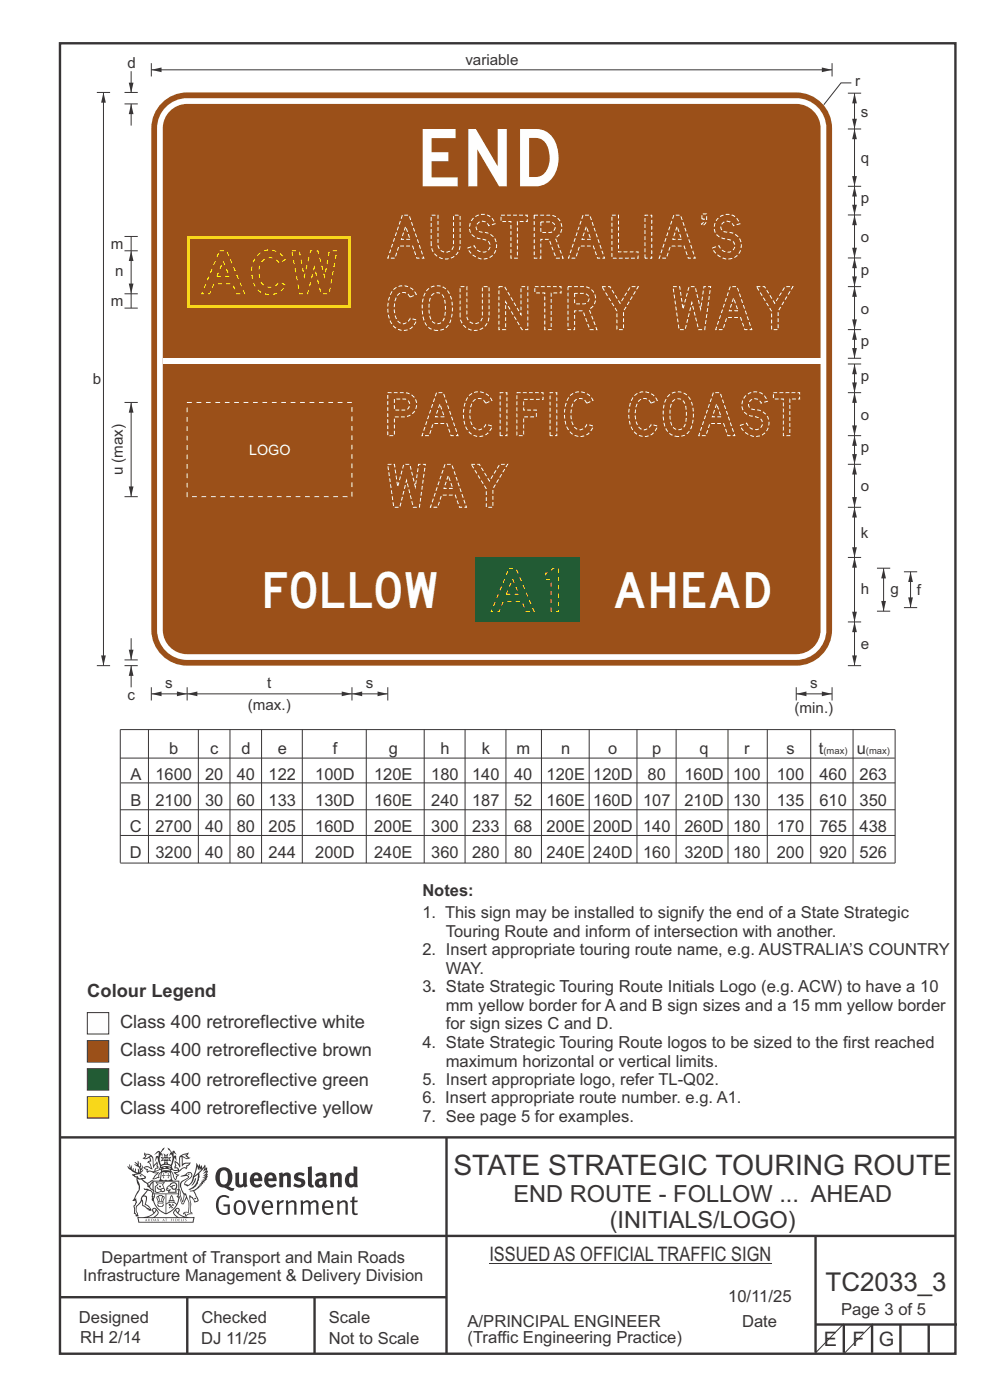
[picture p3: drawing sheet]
<svg xmlns="http://www.w3.org/2000/svg" width="210mm" height="297mm" viewBox="0 0 210 297" stroke-linecap="round" stroke-linejoin="round" font-family="sans-serif">
<g fill="none" stroke="#373435" stroke-width=".51">
<path d="M12.7 9.2h190v278h-190zM12.7 241.3h190M94.7 241.4v45.8M12.7 275.2h82M12.7 262.2h190.1M39.7 275.2v12M66.7 275.2v12M173 262.1v24.9M173 281h30M179 281v6M185 281v6M191 281v6"/>
<path d="M197 281v6"/>
</g>
<g fill="#373435">
<path d="M47 248.4a2.55 2.55 0 0 0 0 2.7l.3 .2a.81 .81 0 0 0 1-1v-.5a1.04 1.04 0 0 0-1.1-1.5zM46.3 248.1a1.82 1.82 0 0 1 2.1-.2 1.82 1.82 0 0 1 .9 1.8 2.29 2.29 0 0 1-.8 2l.7 .3h.5l-.2 .6a2.87 2.87 0 0 1-2-.7 2.12 2.12 0 0 1-1.7-3.1z" fill-rule="evenodd"/>
<path d="M49.9 248.9l.8-.2v2a.46 .46 0 0 0 .3 .6 .46 .46 0 0 0 .6-.3v-2.1l.7-.2v2.4l.2 .5-.5 .3-.3-.3a1.02 1.02 0 0 1-1.2 .3 1.02 1.02 0 0 1-.6-1.1z" fill-rule="evenodd"/>
<path d="M54 249.5l-.1 .5h.9a.49 .49 0 0 0-.2-.6 .49 .49 0 0 0-.6 .1zM53.4 249.1a1.34 1.34 0 0 1 1.6-.2 1.34 1.34 0 0 1 .6 1.5v.2h-1.7a.77 .77 0 0 0 .5 .8 .77 .77 0 0 0 .9-.4l.3 .5a1.59 1.59 0 0 1-2 .2 1.59 1.59 0 0 1-.5-2.1z" fill-rule="evenodd"/>
<path d="M57 249.5l-.1 .5h1a.49 .49 0 0 0-.2-.6 .49 .49 0 0 0-.7 .1zM56.4 249.1a1.34 1.34 0 0 1 1.6-.2 1.34 1.34 0 0 1 .7 1.5v.2h-1.8a.77 .77 0 0 0 .5 .8 .77 .77 0 0 0 .9-.4l.4 .5a1.59 1.59 0 0 1-2.1 .2 1.59 1.59 0 0 1-.5-2.1z" fill-rule="evenodd"/>
<path d="M59.2 248.9l.7-.2 .1 .4a.95 .95 0 0 1 1-.3 .95 .95 0 0 1 .7 .8v2.3h-.8v-2.3a.46 .46 0 0 0-.8 .1v2.2h-.8z" fill-rule="evenodd"/>
<path d="M62.6 249.1a1.75 1.75 0 0 1 2-.1l-.2 .5-.6-.2a.43 .43 0 0 0-.6 .3l.4 .3a1.04 1.04 0 0 1 1.2 1.1 1.04 1.04 0 0 1-1.4 1l-1.2-.4 .3-.6 1 .4 .4-.4a.88 .88 0 0 0-1-.5l-.4-.2-.1-.4z" fill-rule="evenodd"/>
<path d="M65.3 247.6l.8-.2 .1 3.8 .3 .2 .1 .4a.88 .88 0 0 1-1 0 .88 .88 0 0 1-.3-1z" fill-rule="evenodd"/>
<path d="M67.8 250.6a.43 .43 0 0 0-.1 .7 .43 .43 0 0 0 .7-.1v-.7zM66.8 249.1a1.7 1.7 0 0 1 2.4 .1v1.9l.3 .4-.4 .5-.5-.4a1.03 1.03 0 0 1-1.7-.1 1.03 1.03 0 0 1 .8-1.5h.7v-.4a.8 .8 0 0 0-1.2 .1z" fill-rule="evenodd"/>
<path d="M70 248.9l.7-.2 .1 .4a.95 .95 0 0 1 1-.3 .95 .95 0 0 1 .7 .8v2.3h-.8v-2.3a.46 .46 0 0 0-.8 .1v2.2h-.8z" fill-rule="evenodd"/>
<path d="M74.3 249.5a1.48 1.48 0 0 0 0 1.7h.5l.2-.1v-1.5l-.3-.2zM75 247.4l.8 .1 .1 4.4h-.7l-.1-.2a1.26 1.26 0 0 1-1.4 0 1.26 1.26 0 0 1-.5-1.3 1.29 1.29 0 0 1 .4-1.4 1.29 1.29 0 0 1 1.4-.1z" fill-rule="evenodd"/>
<path d="M46.4 253.9a1.72 1.72 0 0 1 2.3 0l-.3 .3a1.24 1.24 0 0 0-1.4-.2 1.24 1.24 0 0 0-.6 1.4 1.49 1.49 0 0 0 1.2 1.9l.7-.1v-1.3h-.8l-.1-.4h1.3v1.9a1.93 1.93 0 0 1-2.2 0 1.93 1.93 0 0 1-.7-2.2l.2-.8z" fill-rule="evenodd"/>
<path d="M50.4 255.1a1.65 1.65 0 0 0 .2 2.2 .99 .99 0 0 0 1-1.4 .78 .78 0 0 0-.4-.8 .78 .78 0 0 0-.8 0zM50 254.9a1.33 1.33 0 0 1 1.6-.1 1.33 1.33 0 0 1 .5 1.4 1.31 1.31 0 0 1-1.3 1.6 1.31 1.31 0 0 1-1.2-1.6v-.6z" fill-rule="evenodd"/>
<path d="M52.5 254.7l.4-.1 .9 2.6 .8-2.5h.5l-1.1 3h-.5z" fill-rule="evenodd"/>
<path d="M56.3 255.2l-.2 .7h1.3a.7 .7 0 0 0-.3-.8 .7 .7 0 0 0-.8 .1zM55.9 255a1.22 1.22 0 0 1 1.5-.2 1.22 1.22 0 0 1 .5 1.5h-1.8a.93 .93 0 0 0 .5 1 .93 .93 0 0 0 1.1-.2l.2 .3a1.43 1.43 0 0 1-1.8 .1 1.43 1.43 0 0 1-.6-1.7z" fill-rule="evenodd"/>
<path d="M58.7 254.7l.4-.1 .1 .5 .4-.4 .6-.1-.2 .5a.66 .66 0 0 0-.8 .7v1.9h-.4z" fill-rule="evenodd"/>
<path d="M60.6 254.7l.4-.1 .1 .5a.94 .94 0 0 1 1-.5 .94 .94 0 0 1 .8 .8v2.3h-.5l-.1-2.5a.81 .81 0 0 0-1.2 .3v2.2h-.4z" fill-rule="evenodd"/>
<path d="M63.7 254.7l.5-.1 .1 .5 .4-.3a.78 .78 0 0 1 1.1 .3 .9 .9 0 0 1 1-.5 .9 .9 0 0 1 .8 .8v2.3h-.5l-.1-2.5a.67 .67 0 0 0-1.1 .3v2.2h-.5v-2.4l-.4-.3-.7 .4v2.3h-.5z" fill-rule="evenodd"/>
<path d="M69 255.2l-.1 .7h1.3a.7 .7 0 0 0-.3-.8 .7 .7 0 0 0-.9 .1zM68.7 255a1.22 1.22 0 0 1 1.5-.2 1.22 1.22 0 0 1 .5 1.5h-1.8a.93 .93 0 0 0 .4 1 .93 .93 0 0 0 1.2-.2l.1 .3a1.44 1.44 0 0 1-1.7 .1 1.44 1.44 0 0 1-.6-1.7z" fill-rule="evenodd"/>
<path d="M71.4 254.7l.5-.1 .1 .5a.94 .94 0 0 1 1-.5 .94 .94 0 0 1 .8 .8v2.3h-.5l-.1-2.5a.81 .81 0 0 0-1.2 .3v2.2h-.4z" fill-rule="evenodd"/>
<path d="M74.7 253.9l.5-.1v.9h.7l-.1 .3h-.6v2.2l.1 .2h.5l.1 .3a.75 .75 0 0 1-1.2-.6v-2.1h-.4v-.3h.4z" fill-rule="evenodd"/>
<path d="M30.8 244.9l1.1 .3-.9 .5h-.4l.6-.5zM31.8 245.4h.2a2.44 2.44 0 0 1 .4 1.9l.1 .5 .7-1-.1 .6 .3 .3a.57 .57 0 0 0-.6 .7l-1-.1-.5 .2 .2-.5-.8-.3 .7-.1 .9 .5 .1-.1-.6-1.3-.2-.2h.5zM30.7 244.4l-.1 .5 .2 .4-.6 .4a1.04 1.04 0 0 0 1.4-.1l.2 .6-.3 .1-.2 .4a.94 .94 0 0 1 .8 1.1l-.2-.1a1.16 1.16 0 0 0-1.5-.1l.3 .4 .4 .2 .1 .5 .2 .1 .1-.2a.94 .94 0 0 1 1.1 .2l.8 .1-1.2 1.2a1.13 1.13 0 0 0 1.2-.2l.4-.1-.1-.4 .5-.8a.83 .83 0 0 0-.6 1.1l-.3-.1-.7 .4 1.1-1.4-.5 .1-.5-.1 1.3-.5-.1-.1-.9 .4v-.3l.2-.2 .3 .1 .1-.3-.2-.4v-.6l-.1-.4-.7 1v-.7a1.42 1.42 0 0 0-1.6-1.8z" fill-rule="evenodd"/>
<path d="M38.5 245.2l.5-.2 .7-.1-.6 .3 .8 .5h-.3zM38.3 245.5l.2-.1 .1 2a1.69 1.69 0 0 1 1.6-.6l-.8 .5 .1 .5a1.1 1.1 0 0 0-1.5 .6l-.1-.5-.2-.2h-.5l.3-.4-.3-.7a1.42 1.42 0 0 1 .8 1.1l.2-.1zM37.1 246.2l.1 1-.2 .3 .1 .4h.5l.1 .2a.96 .96 0 0 1-1.1-.1l-.1 .1a1.06 1.06 0 0 0 1.3 .2v.1a.72 .72 0 0 1-1 .2l.3 .5 .6 .2-.4 .2-.1 .6-.2-.3-.4-1.1-.4-.4 .4 .9a1.54 1.54 0 0 0 .7 1.2l.2-.3a.58 .58 0 0 1 .4-.8l.2-.1h-.3l-.5-.3 .9-.5a.93 .93 0 0 1 1.2-.5v.2l.2-.2 .1-.5a.99 .99 0 0 0 .7-.8l-1.3 .1-.3 .2-.1-1.4 .9 .4 .9-.3h-.4l-.5-.4 .4-.7-.6 .2a1.46 1.46 0 0 0-1.4 2.1v.4l-.2-.4z" fill-rule="evenodd"/>
<path d="M35.6 248.9l.2 .1-.1 .3 .4 .1h-.4v.6l-.1-.6h-.3l.3-.1z" fill-rule="evenodd"/>
<path d="M34.6 248.9l.2 .1v.3l.3 .1h-.3l-.1 .6v-.6h-.4l.4-.1z" fill-rule="evenodd"/>
<path d="M34.3 248.8a.57 .57 0 0 1 .9 .2 .57 .57 0 0 1 .9-.2l.2 1.4h-.2a.57 .57 0 0 1-.9 0 .69 .69 0 0 1-1.1 0zM34.2 248.1l-.3 2.1-.2 .4h3l-.2-.4-.3-2.1h-.2v.2l-.8-.1-.8 .1v-.2z" fill-rule="evenodd"/>
<path d="M34.2 252.4a.3 .3 0 0 0 .6 0 .3 .3 0 0 0-.6 0zM33.3 250.9l.3 .3-.3 .4a.79 .79 0 0 0 0 1.3l.8-.2-.1-.3a.55 .55 0 0 1-.7-.6l.1-.1 .2 .3 .3 .2 .8-.2-.4-.7 .4-.4-.7 .2zM33 250.7l1.1 .2 .9-.2-.4 .6 .4 1.2a.56 .56 0 0 1-.8 .3l-.2 .1a.73 .73 0 0 1-.9 .1 .73 .73 0 0 1-.3-1v-.4l.6-.4z" fill-rule="evenodd"/>
<path d="M35.6 251.8l.7-.4a.58 .58 0 0 1 1-.1 .58 .58 0 0 1-.4 .9l-.3-.3a.43 .43 0 0 1 .6-.4 .57 .57 0 0 0-.8 .2l-.2-.1-.3 .1 .4 .2a.55 .55 0 0 0 .9 .4v.5h-1.3l.3-.4-.1-.1-.6 .1 .2-.3-.2-.1zM35.4 251.8l-.1 .2a.39 .39 0 0 0 .2 .6h.3l-.2 .4h1.9l-.1-.8a.86 .86 0 0 0-.1-1.3 .86 .86 0 0 0-1.3 .4z" fill-rule="evenodd"/>
<path d="M36 254.8h.8v.2h-.8zM36.4 253.8l.2 .8h-.4zM36.4 253.5l-.3 .5-.1 .6h-.2v.4l-.7 .4 .2 .1a1.48 1.48 0 0 1 2.1 .2l.2-.1-.6-.5v-.5h-.2l-.1-.6z" fill-rule="evenodd"/>
<path d="M35.8 255.4l.4 .1 .1 .3 .3-.2-.2-.2a.38 .38 0 0 1 .5 .5l-.2-.2-.3 .2 .3 .2-.3 .3-.1-.4-.4 .4-.1-.2 .4-.3-.1-.1-.2 .1z" fill-rule="evenodd"/>
<path d="M34.5 254h.2v.2l-.2 .6h-.2zM33.6 255.3h.9v.2a.55 .55 0 0 1-.8 .4v-.2l-.2-.1zM33.4 254h.2l.2 .8h-.2zM33.6 255l.8-.1 .1 .2h-.8zM33.8 253.7h.5l-.2 1.1h-.1zM33.3 253.8l-.1 .3 .3 1.1a.48 .48 0 0 0-.1 .6 .48 .48 0 0 0 .5 .2h.5a.49 .49 0 0 0 .2-.8l.3-1.1-.1-.3a1.42 1.42 0 0 0-1.5 0z" fill-rule="evenodd"/>
<path d="M33.7 251.5l.4 .1 .1 .3h-.3z" fill-rule="evenodd"/>
<path d="M41.3 250.1l.3-.2-.2 .8-.6 .8h-.2l.5-.7z" fill-rule="evenodd"/>
<path d="M39.7 249l.3-.2 .5 .2a.88 .88 0 0 1-.6 1.1 1.22 1.22 0 0 0-.8 1.3l.5 .2a.72 .72 0 0 0 .9-.4l.5-.8 .2-.6 .8-.6v.2a2.85 2.85 0 0 1-2 2.9l.1 .1a2.13 2.13 0 0 0 1.9-1.5v-.3a2.01 2.01 0 0 0 .3-1.7l1.1-1.3-.4 1 .7-.5-.7 1 .8-.4-.8 .8 .7-.2-.9 .6 .8-.1-.8 .4h.7l-.8 .3 .3 .2h-.4l.2 .3h-.4l.2 .3h-.4l.1 .2h-.1a2.16 2.16 0 0 1-2 1.1l.1 .2 .4-.1a.76 .76 0 0 1 .7 .8l.5 1.2-.6 .2a1.45 1.45 0 0 0-1.1-1.3l.2 1.8-.1 1.8 .4 .3a1.07 1.07 0 0 0-1.2 .4v-.3l-.5-.2a.87 .87 0 0 1 1.1-.1v-.7a4.4 4.4 0 0 0-.6-3.1l-.1-.3h-.2a2.16 2.16 0 0 1-.7-2.2l.3-.4 1.2-.7a.55 .55 0 0 0-.4-.8zM37.8 252.4a.76 .76 0 0 1 .3 1.1l.6 1.6 .4-1.7 .2 .1a.61 .61 0 0 1-.1 .9l-.3 .8-.2 .1-.7-1.6-.3 .1a1.18 1.18 0 0 0 .1-1.4zM41.8 247.5l.2 .7 .3-.5v.6l.4-.5a1.9 1.9 0 0 1-1.2 1.4l-.3 .3zM38.2 249.6l1.4-.2 .2 .2v.3l-.5 .2a1.26 1.26 0 0 0-.9 1.9l.2 .7a1.84 1.84 0 0 1 .1 2.1l-.4-1.4a.96 .96 0 0 0-.4-1.2l-.4 .2a.78 .78 0 0 1 0 1.3l.1 .3h.4l.4 1.1a.38 .38 0 0 0 .2 .4 .38 .38 0 0 0 .4-.1l.6-1.2a2.94 2.94 0 0 1 .4 2.5l-.1 .4h-.8l-.3 .4v.2l.4-.1 .1 .4 .2 .1a1.02 1.02 0 0 1 1.3-.5v-.4l-.3-.1 .1-1.8-.3-1.3h.1a1.14 1.14 0 0 1 .8 1 .63 .63 0 0 0 .8-.2 .63 .63 0 0 0-.2-.9l-.6-1.2 .9-.6 .2-.4h.3l-.1-.2h.4l-.1-.3h.3l-.1-.3 .5-.1-.2-.2 .6-.4v-.2h-.2l.4-.5h-.3l.3-.5-.4 .1 .4-.5v-.3l-.3 .2 .2-.7-.1-.2-.4 .3v-.8l-.6 .8-.2-.8-.2 .5-.3-.7-.1 .6-.5-.8-.1 1.4-.6 1.8a1.81 1.81 0 0 1-1 1.5l-.6-.2a1.75 1.75 0 0 1 1.1-1.2 .75 .75 0 0 0 .1-1.3 .75 .75 0 0 0-1.2 .4z" fill-rule="evenodd"/>
<path d="M41.2 254.1h.3l.2 .2-.4 .1z" fill-rule="evenodd"/>
<path d="M29.4 258.4h11.6l-.1 .8h-11.4zM31.3 258.2l.5-.1a2.48 2.48 0 0 0 1.4-1.3l.3 .5-.5 .6-.5 .3zM32.5 256.6l.3-.2 .2 .1-.3 .7zM37.2 256.8a2.65 2.65 0 0 0 1.8 1.4h-1.1l-.5-.3-.5-.6zM37.4 256.5l.2-.1 .3 .2-.3 .6zM29.2 258.2l.1 1.2h11.8l.2-1.1-.2-.1a4.1 4.1 0 0 1-3.3-.9l.3-.4-.1-.6a1.06 1.06 0 0 0-1.3 1l.2 .4 .6 .5h-4.7l.3-.1a.84 .84 0 0 0 .6-.8 .84 .84 0 0 0-.5-.8l-.3-.2h-.5l-.1 .6 .3 .4a4.2 4.2 0 0 1-3.4 .9z" fill-rule="evenodd"/>
<path d="M31 258.7l.1 .2h-.2zM31 258.5l-.3 .6 .4-.2 .2 .2z" fill-rule="evenodd"/>
<path d="M31.3 258.6h.3v.4a.25 .25 0 0 0 .2-.1 .25 .25 0 0 0-.1-.3h.1a.29 .29 0 0 1 0 .4 .29 .29 0 0 1-.4 0 .29 .29 0 0 1 0-.4z" fill-rule="evenodd"/>
<path d="M32.2 258.6a.22 .22 0 0 1 .3 .2 .22 .22 0 0 1-.3 .2zM32 258.6l.1 .4a.33 .33 0 0 0 .4 0 .33 .33 0 0 0 0-.4 .33 .33 0 0 0-.5 0z" fill-rule="evenodd"/>
<path d="M32.9 258.7l.1 .2h-.2zM32.9 258.5l-.2 .6 .3-.2 .2 .2z" fill-rule="evenodd"/>
<path d="M33.3 258.6h.2l.1 .1 .2-.1-.2 .2 .2 .3-.3-.3-.1 .3h-.1l.2-.3z" fill-rule="evenodd"/>
<path d="M34.7 258.7l.1 .2h-.2zM34.7 258.5l-.3 .6 .4-.2 .2 .2z" fill-rule="evenodd"/>
<path d="M35 258.5h.5l-.2 .1v.5h-.2l.1-.5z" fill-rule="evenodd"/>
<path d="M36.2 258.6l.3-.1-.1 .1v.2h.1h-.1v.3h-.2z" fill-rule="evenodd"/>
<path d="M36.7 258.6h.2v.5h-.2z" fill-rule="evenodd"/>
<path d="M37.3 258.6a.22 .22 0 0 1 .3 .2 .22 .22 0 0 1-.3 .2zM37.1 258.6v.4a.33 .33 0 0 0 .5 0 .33 .33 0 0 0 0-.4 .33 .33 0 0 0-.5 0z" fill-rule="evenodd"/>
<path d="M37.8 258.6l.4-.1-.2 .1v.2h.1h-.1v.2l.2 .1h-.4z" fill-rule="evenodd"/>
<path d="M38.4 258.6h.2l-.1 .4 .2 .1h-.3z" fill-rule="evenodd"/>
<path d="M38.9 258.6h.2v.5h-.2z" fill-rule="evenodd"/>
<path d="M39.3 258.6h.2h-.1l.2 .3-.2 .2-.1-.1v-.1l.2 .1z" fill-rule="evenodd"/>
<path d="M34.2 247.4a1.51 1.51 0 0 1 2 .2 2.67 2.67 0 0 0-2.1 0zM35.7 247.6l.4 .1 .1 .3-.4-.1zM34.6 247.6h.5l.1 .2h-.4zM34 247.8l.3 .2h-.3zM34.9 246.9l.3-.2 .3 .2zM34.9 245.6l.2 .1v.3h-.2zM35 245.1l.2 .2 .2-.2-.1 .3h-.2zM35.1 246.3h.2l.1 .4-.2-.2-.2 .2zM35.3 245.7l.2-.1v.4h-.2zM34.4 245.7h.3l.1 .3-.4 .1 .2-.2zM35.7 245.7h.3l-.2 .2 .2 .2-.4-.1zM32.7 244.9l1-.5-.1 1-.2-.2-.3 .2-.3 1.1 .5-1 .3 .9a1.84 1.84 0 0 1 .2 1.7l.4 .1a2.48 2.48 0 0 1 2.2 0l.2-.2-.2-.7 .7-1.8 .4 .7-.2-1-.2-.1-.2 .3v-.9l.6 .4-.6-.8-.3 .1-.1 .4-.5-.9-.5-.3 .2 .5 .6 .5-.5 .8 .4-.4a2.06 2.06 0 0 1 0 2.3l-.5-.2-.2-.6 .1-.1 .8 .2-.4-.5 .4-.5-.7 .2-.2-.2 .2-.7-.5 .4-.5-.4 .2 .7-.2 .2-.7-.2 .4 .5-.4 .5 .8-.2 .1 .1-.2 .6-.5 .2a2.02 2.02 0 0 1 0-2.2l.3 .5-.1-.7-.3-.1 .8-1.2-.4 .3-.5 .8-.2-.3a.8 .8 0 0 0-.8 .5z" fill-rule="evenodd"/>
<path d="M29.2 250.1l.3 .1a.61 .61 0 0 1 .8 .4l.3 .2a.8 .8 0 0 1 .6 1l.4 .1 .5 .5a1 1 0 0 1 .5 1.1l-.1 .7v-.5h-.1a.96 .96 0 0 0-.8-1.3l-.2-.2h-.7l-.1-.1-.1 .1 .1 .3h.6l-1.2 1.3-.2 1-.4 .6a1.33 1.33 0 0 0-.5 1.8l.2 .5a1.26 1.26 0 0 1-.5-1.5l-.1-.3a1.56 1.56 0 0 0 .4-1.7l-.3 .2 .2-.5a3.2 3.2 0 0 0 .7-3zM30.4 253.9h.4a2.06 2.06 0 0 1-.1 1.6l.7 .5 .4 .4-.6-.1-.8-.6-.1-.9a.51 .51 0 0 1 .1-.9zM28.6 249.3a1.52 1.52 0 0 1 2.1 .5l-1.1 .2-.2-.1-.1-.4h-.5zM27.5 247v.8l-.3-.4h-.1a3.1 3.1 0 0 0 1.9 1.6l-1 .1 .5 .6 .5 .1 .1 1.1a1.84 1.84 0 0 1-.3 2.5l-.4 .9-.3 .4 .2 .1 .4-.1 .1 .4-.2 .5-.3 .2 .1 1.7h.2l.3 .5 .1 .1 .4-.1-.1-.5a1.3 1.3 0 0 1-.1-1.7l.9-1 .1 1.1 .6 .2 .5 .5 .1-.1 .2 .3h.5a1.85 1.85 0 0 0-1.2-1.4l.1-.3a1.39 1.39 0 0 0 0-1.4l-.5-.1 .5-.5a.66 .66 0 0 1 .9-.4 .66 .66 0 0 1 .3 .9l-.1 .4 .2-.1v.2l-.1 .3 .2 .5 .1-.3a2.24 2.24 0 0 0 .1-2.2 .73 .73 0 0 1-.7-.7 .73 .73 0 0 1 .6-.7v-.2a.94 .94 0 0 0-.9 .8 .48 .48 0 0 1-.1-.6 .48 .48 0 0 1 .5-.2l.5-.3a.51 .51 0 0 0-.8 .2l-.5 .2-1-.8h.6l.2-.5-1.2-.7 .5-.5v-.3l-.5 .4 .1-.2a.69 .69 0 0 0 .2-1v.4l-.2 .3v-1.1l-.3-.2 .1 .6-.1 .2-.4-1.3v.7l-.6-.4 .5 .7-.6-.2 .3 .3a1 1 0 0 1 .7 1.4l-.2-.8v.9l-.5-.2v-.8l-.2 .7-.2-.1-.1-.6-.2 .4-.2-.2 .1-.7-.2 .5z" fill-rule="evenodd"/>
<path d="M29.6 249.4l.2-.1 .3 .2z" fill-rule="evenodd"/>
<path d="M32.4 250.5h5.6v2l-.2-.1v-1.7h-5.2v2.5h5.2v-.8l.1 .2-.1 1.1v-.3h-2.5v4a4.1 4.1 0 0 0 2.6-3.6l.1-.1a4 4 0 0 1-2.8 3.9 4.2 4.2 0 0 1-2.8-4.7l.1 1.2 .1-.1a3.8 3.8 0 0 0 2.5 3.4v-4h-2.5l-.2-.9z" fill-rule="evenodd"/>
<circle cx="40" cy="249.1" r=".17"/>
</g>
<path d="M18.5 214.8h4.6v4.6h-4.6z" fill-rule="evenodd" fill="#fefefe" stroke="#373435" stroke-width=".21"/>
<path d="M18.5 220.8h4.6v4.5h-4.6z" fill-rule="evenodd" fill="#9b5019" stroke="#373435" stroke-width=".21"/>
<path d="M179 280.8l-6 6.2" fill="none" stroke="#373435" stroke-width=".21"/>
<path d="M18.5 226.7h4.6v4.6h-4.6z" fill-rule="evenodd" fill="#225b34" stroke="#373435" stroke-width=".21"/>
<path d="M18.5 232.7h4.6v4.5h-4.6z" fill-rule="evenodd" fill="#fad716" stroke="#373435" stroke-width=".21"/>
<path d="M35.2 22.7a6.4 6.4 0 0 0-1.9 4.5v106.4a6.4 6.4 0 0 0 6.4 6.4h129.2a6.4 6.4 0 0 0 6.4-6.4v-106.4a6.4 6.4 0 0 0-6.4-6.4h-129.2a6.3 6.3 0 0 0-4.5 1.9zM36.4 23.3a5.2 5.2 0 0 0-1.9 3.9v106.4a5.2 5.2 0 0 0 5.2 5.2h129.2a5.2 5.2 0 0 0 5.2-5.2v-106.4a5.2 5.2 0 0 0-5.2-5.2h-129.2a5.1 5.1 0 0 0-3.3 1.3zM34.7 21.5a7.6 7.6 0 0 1 5-1.9h129.2a7.6 7.6 0 0 1 7.6 7.6v106.4a7.6 7.6 0 0 1-7.6 7.6h-129.2a7.6 7.6 0 0 1-7.6-7.6v-106.4a7.6 7.6 0 0 1 2.6-5.7z" fill-rule="evenodd" fill="#9b5019"/>
<path d="M32.1 14.8h144.4" fill="none" stroke="#373435" stroke-width=".21"/>
<g fill="#373435">
<path d="M32.1 14.8l2.2-.5v1z"/>
<path d="M174.3 14.3l2.2 .5-2.2 .5z"/>
</g>
<path d="M176.5 13.4v2.8M179.9 27.4h2.8M181.3 27.4v12.1" fill="none" stroke="#373435" stroke-width=".21"/>
<g fill="#373435">
<path d="M181.3 27.4l.5 2.1h-1z"/>
<path d="M180.8 37.4h1l-.5 2.1z"/>
</g>
<path d="M179.9 60.8h2.8M181.3 60.8v9.1" fill="none" stroke="#373435" stroke-width=".21"/>
<g fill="#373435">
<path d="M181.3 60.8l.5 2.2h-1z"/>
<path d="M180.8 67.8h1l-.5 2.1z"/>
</g>
<path d="M179.9 39.5h2.8M181.3 39.5v6.1" fill="none" stroke="#373435" stroke-width=".21"/>
<g fill="#373435">
<path d="M181.3 39.5l.5 2.2h-1z"/>
<path d="M180.8 43.4h1l-.5 2.2z"/>
</g>
<path d="M180.6 17.6h-2.2l-3.6 4.6M179.9 54.7h2.8M179.9 45.6h2.8M181.3 45.6v9.1" fill="none" stroke="#373435" stroke-width=".21"/>
<g fill="#373435">
<path d="M181.3 45.6l.5 2.2h-1z"/>
<path d="M180.8 52.6h1l-.5 2.1z"/>
</g>
<path d="M181.3 54.7v6.1" fill="none" stroke="#373435" stroke-width=".21"/>
<g fill="#373435">
<path d="M181.3 54.7l.5 2.2h-1z"/>
<path d="M180.8 58.6h1l-.5 2.2z"/>
</g>
<path d="M181.3 19.8v7.6" fill="none" stroke="#373435" stroke-width=".21"/>
<g fill="#373435">
<path d="M181.3 19.8l.5 2.1h-1z"/>
<path d="M180.8 25.2h1l-.5 2.2z"/>
</g>
<path d="M179.9 19.8h2.8" fill="none" stroke="#373435" stroke-width=".21"/>
<path d="M39.7 50.2h34.7v15.2h-34.7z" fill-rule="evenodd" fill="#fad716"/>
<path d="M40.4 50.8h33.5v14h-33.5z" fill-rule="evenodd" fill="#9b5019"/>
<path d="M26.4 50.2h2.8M27.8 53.2v9.1" fill="none" stroke="#373435" stroke-width=".21"/>
<g fill="#373435">
<path d="M27.8 53.2l.5 2.2h-1z"/>
<path d="M27.3 60.2h1l-.5 2.1z"/>
</g>
<path d="M32.1 13.4v2.8M26.4 53.2h2.8M27.8 50.2v3M26.4 62.3h2.8M26.4 65.4h2.8M27.8 62.3v3.1M179.9 69.9h2.8" fill="none" stroke="#373435" stroke-width=".21"/>
<path d="M34.5 76h139.6v1.2h-139.6z" fill-rule="evenodd" fill="#fefefe"/>
<path d="M179.9 76h2.8M179.9 77.2h2.8M179.9 83.3h2.8M179.9 98.5h2.8M181.3 98.5v9.1" fill="none" stroke="#373435" stroke-width=".21"/>
<g fill="#373435">
<path d="M181.3 98.5l.5 2.2h-1z"/>
<path d="M180.8 105.5h1l-.5 2.1z"/>
</g>
<path d="M179.9 92.4h2.8M181.3 83.3v9.1" fill="none" stroke="#373435" stroke-width=".21"/>
<g fill="#373435">
<path d="M181.3 83.3l.5 2.2h-1z"/>
<path d="M180.8 90.3h1l-.5 2.1z"/>
</g>
<path d="M181.3 92.4v6.1" fill="none" stroke="#373435" stroke-width=".21"/>
<g fill="#373435">
<path d="M181.3 92.4l.5 2.2h-1z"/>
<path d="M180.8 96.3h1l-.5 2.2z"/>
</g>
<path d="M179.9 107.6h2.8M181.3 107.6v10.7" fill="none" stroke="#373435" stroke-width=".21"/>
<g fill="#373435">
<path d="M181.3 107.6l.5 2.2h-1z"/>
<path d="M180.8 116.1h1l-.5 2.2z"/>
</g>
<path d="M181.3 118.3v13.6" fill="none" stroke="#373435" stroke-width=".21"/>
<g fill="#373435">
<path d="M181.3 118.3l.5 2.1h-1z"/>
<path d="M180.8 129.8h1l-.5 2.1z"/>
</g>
<path d="M179.9 118.3h2.8M179.9 131.9h2.8M187.4 120.5v9.2" fill="none" stroke="#373435" stroke-width=".21"/>
<g fill="#373435">
<path d="M187.4 120.5l.5 2.2h-1z"/>
<path d="M186.9 127.5h1l-.5 2.2z"/>
</g>
<path d="M186 120.5h2.8M186 129.7h2.8" fill="none" stroke="#373435" stroke-width=".21"/>
<path d="M100.8 118.2h22v13.8h-22z" fill-rule="evenodd" fill="#225b34"/>
<path d="M181.3 131.9v9.3" fill="none" stroke="#373435" stroke-width=".21"/>
<g fill="#373435">
<path d="M181.3 131.9l.5 2.2h-1z"/>
<path d="M180.8 139h1l-.5 2.2z"/>
</g>
<path d="M181.3 69.9v6.1M179.9 141.2h2.8" fill="none" stroke="#373435" stroke-width=".21"/>
<g fill="#373435">
<path d="M181.3 69.9l.5 2.2h-1z"/>
<path d="M180.8 73.8h1l-.5 2.2z"/>
</g>
<path d="M181.3 77.2v6.1" fill="none" stroke="#373435" stroke-width=".21"/>
<g fill="#373435">
<path d="M181.3 77.2l.5 2.2h-1z"/>
<path d="M180.8 81.1h1l-.5 2.2z"/>
</g>
<path d="M21.9 19.6v121.6" fill="none" stroke="#373435" stroke-width=".21"/>
<g fill="#373435">
<path d="M21.9 19.6l.5 2.2h-1z"/>
<path d="M21.4 139h1l-.5 2.2z"/>
</g>
<path d="M20.5 19.6h2.9M27.8 135.4v4.6M20.5 141.2h2.9" fill="none" stroke="#373435" stroke-width=".21"/>
<path d="M27.3 137.8h1l-.5 2.2z" fill="#373435"/>
<path d="M26.4 140h2.8M26.4 141.2h2.8M27.8 141.2v4.6" fill="none" stroke="#373435" stroke-width=".21"/>
<path d="M27.8 141.2l.5 2.2h-1z" fill="#373435"/>
<path d="M27.8 15.1v4.6" fill="none" stroke="#373435" stroke-width=".21"/>
<path d="M27.3 17.5h1l-.5 2.2z" fill="#373435"/>
<path d="M26.4 19.6h2.8M26.4 22h2.8M27.8 22v4.6" fill="none" stroke="#373435" stroke-width=".21"/>
<path d="M27.8 22l.5 2.2h-1z" fill="#373435"/>
<path d="M191.7 128.9h2.9M191.7 121.3h2.9M193.1 121.3v7.6" fill="none" stroke="#373435" stroke-width=".21"/>
<g fill="#373435">
<path d="M193.1 121.3l.5 2.2h-1z"/>
<path d="M192.6 126.7h1l-.5 2.2z"/>
</g>
<path d="M32.1 147.2h7.6" fill="none" stroke="#373435" stroke-width=".21"/>
<g fill="#373435">
<path d="M32.1 147.2l2.2-.5v1z"/>
<path d="M37.5 146.7l2.2 .5-2.2 .5z"/>
</g>
<path d="M32.1 145.8v2.8M39.7 145.8v2.8M39.7 147.2h35" fill="none" stroke="#373435" stroke-width=".21"/>
<g fill="#373435">
<path d="M72.5 146.7l2.2 .5-2.2 .5z"/>
<path d="M39.7 147.2l2.2-.5v1z"/>
</g>
<path d="M168.9 147.2h7.6" fill="none" stroke="#373435" stroke-width=".21"/>
<g fill="#373435">
<path d="M168.9 147.2l2.2-.5v1z"/>
<path d="M174.3 146.7l2.2 .5-2.2 .5z"/>
</g>
<path d="M74.7 147.2h7.6M168.9 145.8v2.8M176.5 145.8v2.8" fill="none" stroke="#373435" stroke-width=".21"/>
<g fill="#373435">
<path d="M74.7 147.2l2.1-.5v1z"/>
<path d="M80.1 146.7l2.2 .5-2.2 .5z"/>
</g>
<path d="M27.8 85.4v20M74.7 145.8v2.8M82.3 145.8v2.8" fill="none" stroke="#373435" stroke-width=".21"/>
<path d="M39.7 85.4h35v20h-35z" fill="none" stroke="#fefefe" stroke-width=".21" stroke-dasharray="1 1" stroke-linecap="butt"/>
<g fill="#373435">
<path d="M27.3 103.2h1l-.5 2.2z"/>
<path d="M27.8 85.4l.5 2.1h-1z"/>
</g>
<g fill="none" stroke="#373435" stroke-width=".21">
<path d="M26.4 85.4h2.8M26.4 105.4h2.8M31.5 154.8v28.3M42.1 154.8v28.3M48.8 154.8v28.3M55.5 154.8v28.3M64.1 154.8v28.3M77.7 154.8v28.3M90 154.8v28.3M98.7 154.8v28.3M107.3 154.8v28.3M114.9 154.8v28.3"/>
<path d="M125 154.8v28.3M135.1 154.8v28.3M143.4 154.8v28.3M154.4 154.8v28.3M162.8 154.8v28.3M172 154.8v28.3M181 154.8v28.3M189.8 154.8h-164.3v28.2M189.9 154.8v28.3h-164.4M25.5 177.2h164.4M25.5 171.8h164.4M25.5 160.8h164.3"/>
<path d="M25.7 166.1h164.2M185.2 280.8l-6 6.2"/>
</g>
<path d="M103.8 267.9h1v.2h-1z" fill-rule="evenodd" fill="#373435"/>
<path d="M104.8 268h58.8" fill="none" stroke="#373435" stroke-width=".21"/>
<text font-size="12.2" fill="#fefefe" x="89.7" y="39.5">END</text>
<text font-size="10.6" fill="#fefefe" x="148.2" y="53.1">’</text>
<g font-size="9.1" fill="#fefefe">
<text x="82.3" y="54.8">AUSTRALIA S</text>
<text x="82.2" y="69.9">COUNTRY WAY</text>
<text x="82.2" y="92.4">PACIFIC COAST</text>
<text x="82.2" y="107.6">WAY</text>
</g>
<text font-size="9.1" fill="#ff0" x="42.8" y="62.3">ACW</text>
<text font-size="9.1" fill="#fff212" x="104.2" y="129.8">A1</text>
<g font-size="7.6" fill="#fefefe">
<text x="56.2" y="128.9">FOLLOW</text>
<text x="130.4" y="128.9">AHEAD</text>
</g>
<text font-size="6" fill="#373435" x="96.2" y="249.2">STATE STRATEGIC TOURING ROUTE</text>
<text font-size="5.5" fill="#373435" x="175.1" y="273.8">TC2033_3</text>
<g font-size="5" fill="#373435">
<text x="108.9" y="255">END ROUTE - FOLLOW ... AHEAD</text>
<text x="129.4" y="260.6">(INITIALS/LOGO)</text>
</g>
<g font-size="4.2" fill="#373435">
<text x="103.8" y="267.5">ISSUED AS OFFICIAL TRAFFIC SIGN</text>
<text x="174.7" y="285.6">E</text>
<text x="180.8" y="285.6">F</text>
<text x="186.4" y="285.6">G</text>
</g>
<g font-size="3.9" fill="#373435">
<text x="18.5" y="211.5">Colour Legend</text>
<text x="25.5" y="218.1">Class 400 retroreflective white</text>
<text x="25.5" y="224.1">Class 400 retroreflective brown</text>
<text x="25.5" y="230.4">Class 400 retroreflective green</text>
<text x="25.5" y="236.3">Class 400 retroreflective yellow</text>
</g>
<g font-size="3.5" fill="#373435">
<text x="35.9" y="160">b</text>
<text x="44.6" y="160">c</text>
<text x="51.2" y="160">d</text>
<text x="58.9" y="160">e</text>
<text x="70.6" y="160">f</text>
<text x="82.5" y="160">g</text>
<text x="93.4" y="160">h</text>
<text x="102.2" y="160">k</text>
<text x="109.5" y="160">m</text>
<text x="119" y="160">n</text>
<text x="129" y="160">o</text>
<text x="138.3" y="160">p</text>
<text x="148.4" y="160">q</text>
<text x="157.8" y="160">r</text>
<text x="166.8" y="160">s</text>
<text x="173.7" y="160">t</text>
<text x="181.7" y="160">u</text>
<text x="27.7" y="165.5">A</text>
<text x="33" y="165.5">1600</text>
<text x="43.5" y="165.5">20</text>
<text x="50.2" y="165.5">40</text>
<text x="57" y="165.5">122</text>
<text x="66.9" y="165.5">100D</text>
<text x="79.3" y="165.5">120E</text>
<text x="91.5" y="165.5">180</text>
<text x="100.1" y="165.5">140</text>
<text x="109" y="165.5">40</text>
<text x="115.9" y="165.5">120E</text>
<text x="125.8" y="165.5">120D</text>
<text x="137.4" y="165.5">80</text>
<text x="145.2" y="165.5">160D</text>
<text x="155.5" y="165.5">100</text>
<text x="164.8" y="165.5">100</text>
<text x="173.8" y="165.5">460</text>
<text x="182.3" y="165.5">263</text>
<text x="27.7" y="171">B</text>
<text x="33" y="171">2100</text>
<text x="43.5" y="171">30</text>
<text x="50.2" y="171">60</text>
<text x="57" y="171">133</text>
<text x="66.9" y="171">130D</text>
<text x="79.3" y="171">160E</text>
<text x="91.5" y="171">240</text>
<text x="100.1" y="171">187</text>
<text x="109" y="171">52</text>
<text x="115.9" y="171">160E</text>
<text x="125.8" y="171">160D</text>
<text x="136.4" y="171">107</text>
<text x="145.2" y="171">210D</text>
<text x="155.5" y="171">130</text>
<text x="164.8" y="171">135</text>
<text x="173.8" y="171">610</text>
<text x="182.3" y="171">350</text>
<text x="27.6" y="176.5">C</text>
<text x="33" y="176.5">2700</text>
<text x="43.5" y="176.5">40</text>
<text x="50.2" y="176.5">80</text>
<text x="57" y="176.5">205</text>
<text x="66.9" y="176.5">160D</text>
<text x="79.3" y="176.5">200E</text>
<text x="91.5" y="176.5">300</text>
<text x="100.1" y="176.5">233</text>
<text x="109" y="176.5">68</text>
<text x="115.9" y="176.5">200E</text>
<text x="125.8" y="176.5">200D</text>
<text x="136.4" y="176.5">140</text>
<text x="145.2" y="176.5">260D</text>
<text x="155.5" y="176.5">180</text>
<text x="164.8" y="176.5">170</text>
<text x="173.8" y="176.5">765</text>
<text x="182.3" y="176.5">438</text>
<text x="27.6" y="181.9">D</text>
<text x="33" y="181.9">3200</text>
<text x="43.5" y="181.9">40</text>
<text x="50.2" y="181.9">80</text>
<text x="57" y="181.9">244</text>
<text x="66.9" y="181.9">200D</text>
<text x="79.3" y="181.9">240E</text>
<text x="91.5" y="181.9">360</text>
<text x="100.1" y="181.9">280</text>
<text x="109" y="181.9">80</text>
<text x="115.9" y="181.9">240E</text>
<text x="125.8" y="181.9">240D</text>
<text x="136.4" y="181.9">160</text>
<text x="145.2" y="181.9">320D</text>
<text x="155.5" y="181.9">180</text>
<text x="164.8" y="181.9">200</text>
<text x="173.8" y="181.9">920</text>
<text x="182.3" y="181.9">526</text>
<text x="89.6" y="190.1">Notes:</text>
<text x="89.6" y="194.8">1. This sign may be installed to signify the end of a State Strategic</text>
<text x="89.6" y="202.6">2. Insert appropriate touring route name, e.g. AUSTRALIA’S COUNTRY</text>
<text x="94.6" y="198.7">Touring Route and inform of intersection with another.</text>
<text x="94.6" y="206.6">WAY.</text>
<text x="89.6" y="210.5">3. State Strategic Touring Route Initials Logo (e.g. ACW) to have a 10</text>
<text x="94.6" y="214.4">mm yellow border for A and B sign sizes and a 15 mm yellow border</text>
<text x="94.6" y="218.4">for sign sizes C and D.</text>
<text x="89.6" y="222.3">4. State Strategic Touring Route logos to be sized to the first reached</text>
<text x="94.6" y="226.3">maximum horizontal or vertical limits.</text>
<text x="89.6" y="230.2">5. Insert appropriate logo, refer TL-Q02.</text>
<text x="89.6" y="238">7. See page 5 for examples.</text>
<text x="89.6" y="234.1">6. Insert appropriate route number. e.g. A1.</text>
<text x="21.6" y="267.9">Department of Transport and Main Roads</text>
<text x="17.7" y="271.8">Infrastructure Management &amp; Delivery Division</text>
<text x="16.7" y="280.6">Designed</text>
<text x="42.7" y="280.6">Checked</text>
<text x="69.7" y="280.6">Scale</text>
<text x="99.2" y="281.5">A/PRINCIPAL ENGINEER</text>
<text x="154.5" y="276.2">10/11/25</text>
<text x="157.4" y="281.5">Date</text>
<text x="178.4" y="278.9">Page 3 of 5</text>
<text x="17" y="284.8">RH 2/14</text>
<text x="42.7" y="285.1">DJ 11/25</text>
<text x="69.7" y="285.2">Not to Scale</text>
<text x="99.2" y="285">(Traffic Engineering Practice)</text>
</g>
<g font-size="3.2" fill="#373435">
<text x="27" y="14.4">d</text>
<text x="98.7" y="13.8">variable</text>
<text x="181.4" y="18.3">r</text>
<text x="182.6" y="24.7">s</text>
<text x="182.6" y="34.6">q</text>
<text x="182.6" y="43.1">p</text>
<text x="23.5" y="52.8">m</text>
<text x="182.6" y="51.3">o</text>
<text x="24.4" y="58.6">n</text>
<text x="182.6" y="58.3">p</text>
<text x="23.5" y="65">m</text>
<text x="182.6" y="66.5">o</text>
<text x="182.6" y="73.5">p</text>
<text x="19.7" y="81.5">b</text>
<text x="182.6" y="80.8">p</text>
<text x="182.6" y="89">o</text>
<text x="182.6" y="96">p</text>
<text x="26.1" y="100.9" transform="rotate(-90 26.1 100.9)">u (max)</text>
<text x="182.6" y="104.2">o</text>
<text x="182.6" y="114.1">k</text>
<text x="182.6" y="126">h</text>
<text x="188.9" y="125.9">g</text>
<text x="194.5" y="126.3">f</text>
<text x="182.6" y="137.7">e</text>
<text x="27" y="148.6">c</text>
<text x="35" y="146">s</text>
<text x="56.7" y="146">t</text>
<text x="77.6" y="146">s</text>
<text x="171.9" y="146">s</text>
<text x="52.6" y="150.6">(max.)</text>
<text x="168.5" y="151.3">(min.)</text>
</g>
<text font-size="3" fill="#fefefe" x="52.9" y="96.5">LOGO</text>
<g font-size="2" fill="#373435">
<text x="174.7" y="160">(max)</text>
<text x="183.7" y="160">(max)</text>
</g>
</svg>
